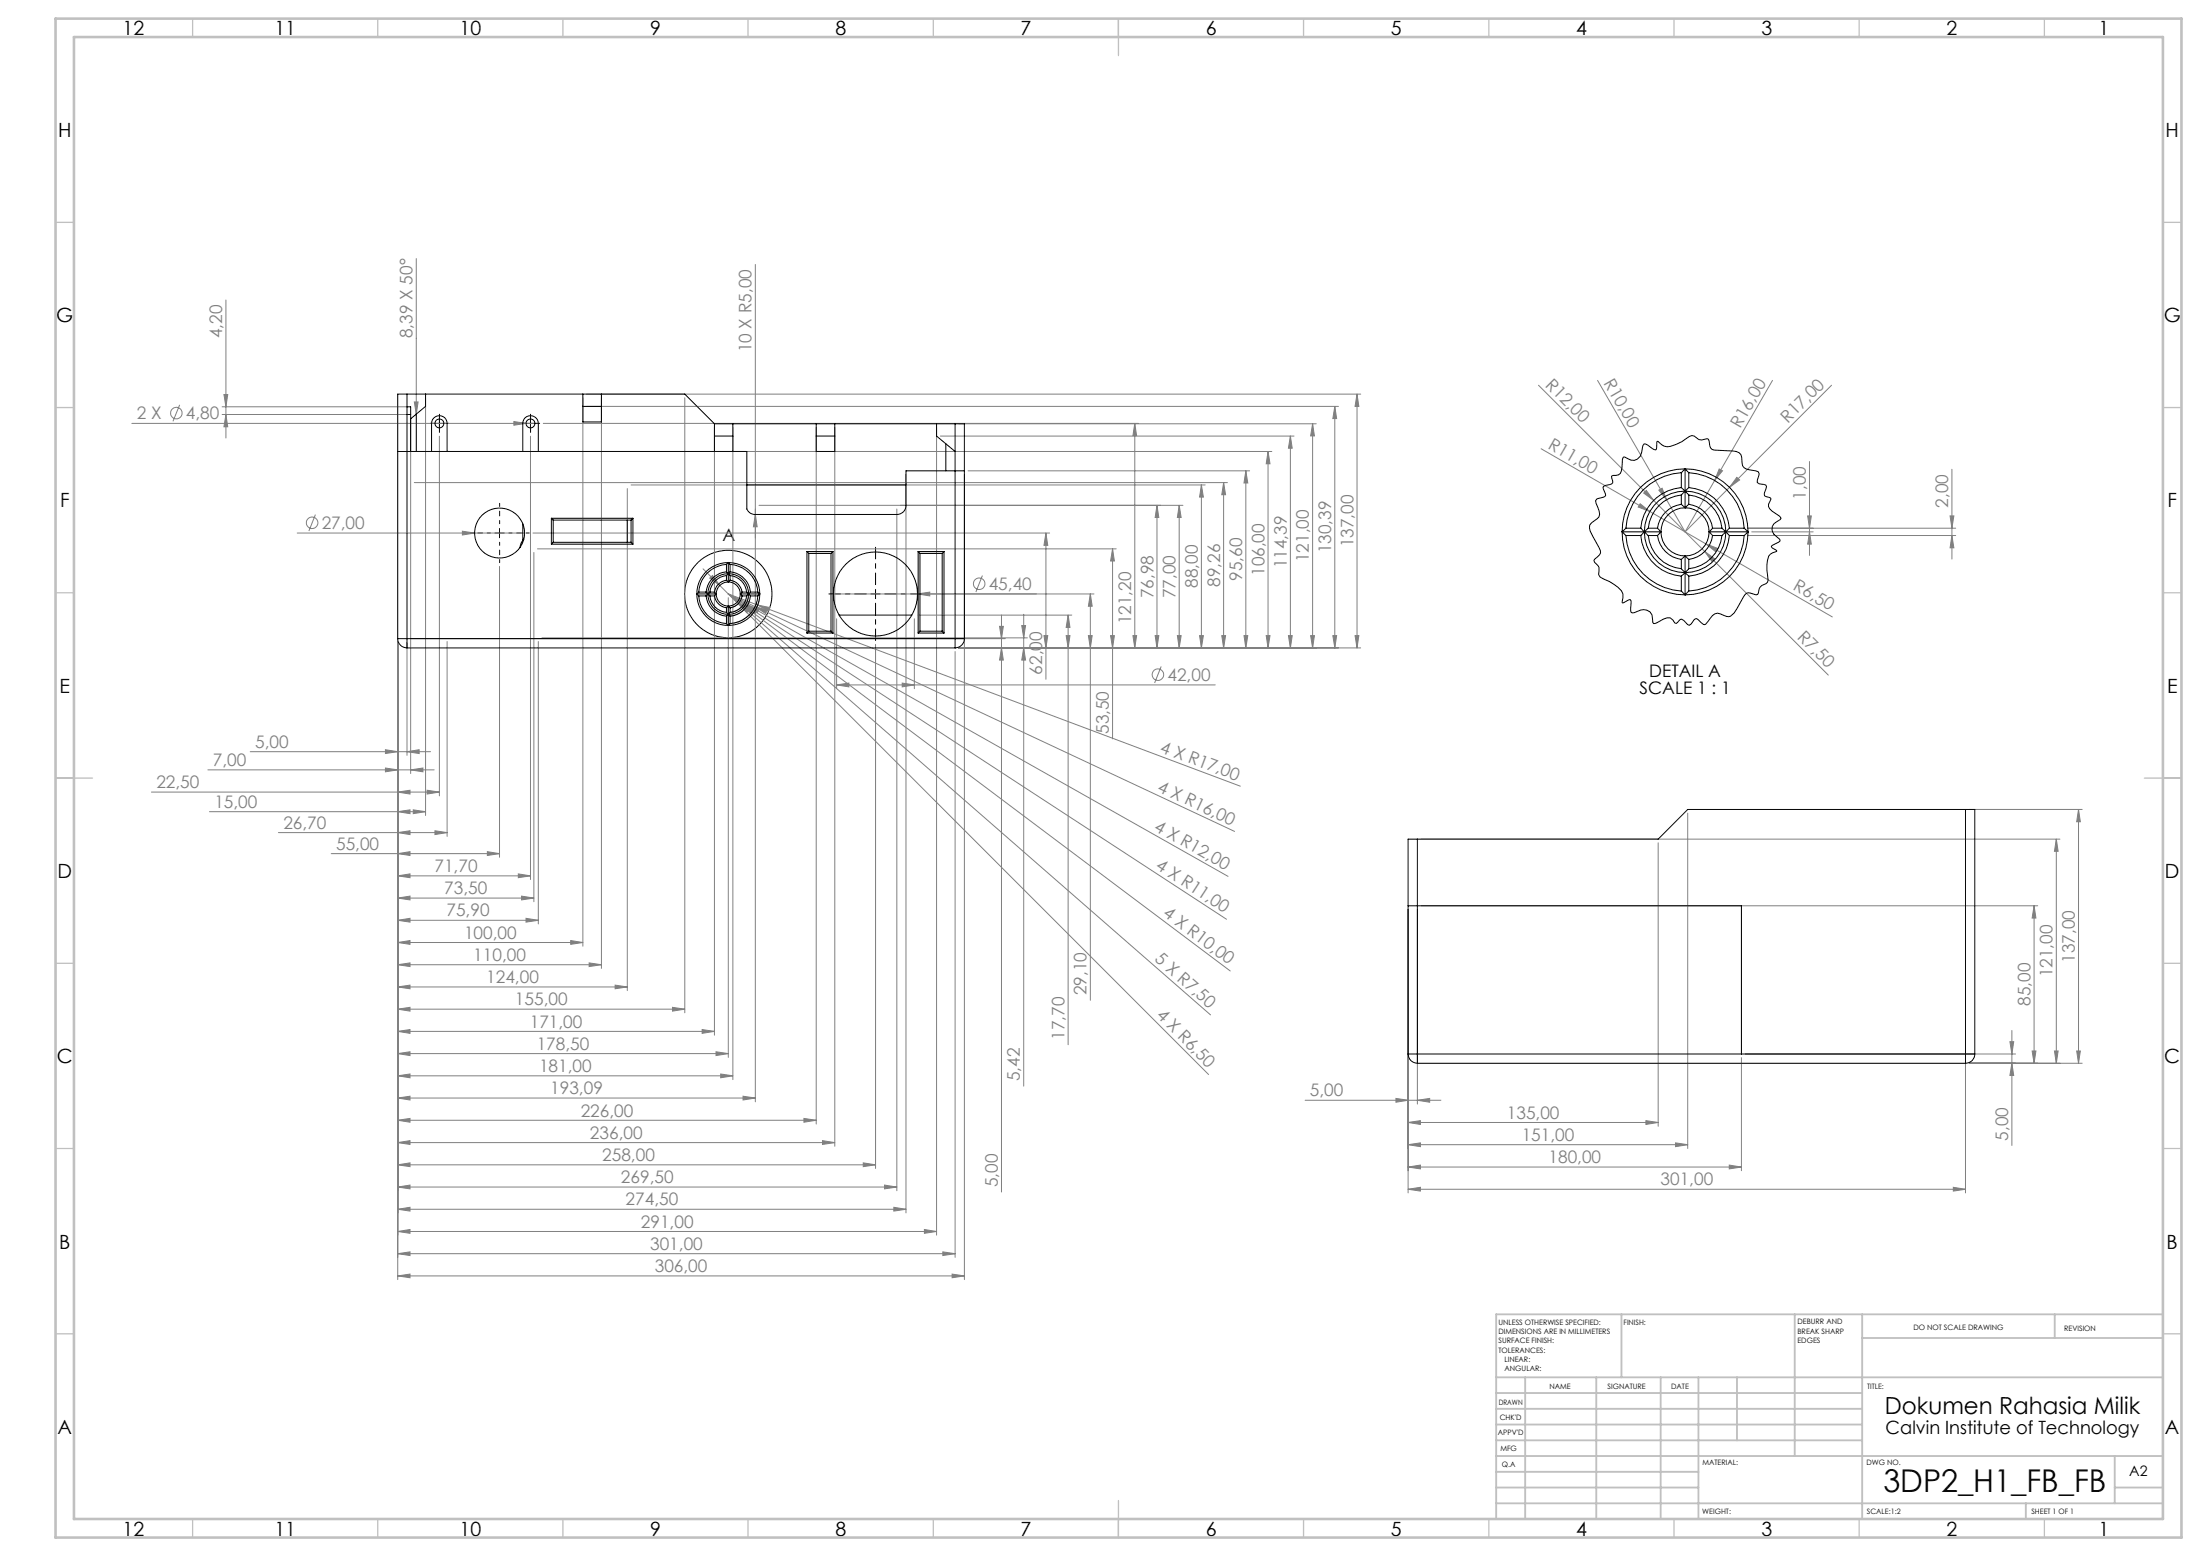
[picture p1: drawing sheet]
<svg xmlns="http://www.w3.org/2000/svg" width="594mm" height="420mm" viewBox="0 0 594 420" stroke-linecap="round" stroke-linejoin="round" font-family="sans-serif">
<g fill="none" stroke="#808080" stroke-width=".27">
<path d="M112.4 69.8v42M203.9 71.4v226M61 81v37.2M35.6 114.3h108.8M48.5 109.3l-1.8 4.4M60 109.8h49.9M60 111.9h49.9M60.5 106.5h1l-.5 3.3zM61 111.9l.5 3.3h-1zM110.9 112.9v95.9M111.9 108.5h1l-.5 3.3zM114.9 107.4v112.7"/>
<path d="M118.6 117.7v97.1M138.7 113.8l3.3 .5-3.3 .5zM143.2 117.7v119.7M146.7 114.3h160.7M157.4 107.4v148M158.4 109.7h203M158.4 106.4h209M162.4 107.4v154M184.9 107.4v166M192.9 115.4v164M197.9 115.4v176M220.4 115.4v188"/>
<path d="M225.4 115.4v194M252.9 115.4v218M253.9 117.7h95.5M258.9 114.4h96.5M306.4 114.3v60.6M306.4 114.3l.5 3.3h-1zM348.4 117.7v57.2M348.4 117.7l.5 3.3h-1zM354.4 114.4v60.5M354.4 114.4l.5 3.3h-1zM360.4 109.7v65.2M360.4 109.7l.5 3.3h-1z"/>
<path d="M366.4 106.4v68.5M366.4 106.4l.5 3.3h-1zM415.4 104l39.6 39.6M431.3 102.7l23.7 40.9M478.6 102.7l-15.6 27M494.5 104l-27.5 27.5M85.2 138.9l-1.8 4.5M110.9 121.9h232.5M111.9 130.3h219.5M169.4 131.9v135.5M170.4 130.9h155M203.9 138.9l.5 3.3h-1z"/>
<path d="M204.9 136.4h114.5M242.1 137.4v184M244.6 128.1v199.3M260.4 128.1v217.3M261.4 127.1h76M312.4 136.4v38.5M312.4 136.4l.5 3.3h-1zM318.4 136.4v38.5M318.4 136.4l.5 3.3h-1zM324.4 130.9v44M324.4 130.9l.5 3.3h-1zM330.4 130.3v44.6"/>
<path d="M330.4 130.3l.5 3.2h-1zM336.4 127.1v47.8M336.4 127.1l.5 3.3h-1zM342.4 121.9v53M342.4 121.9l.5 3.3h-1zM416.1 121.1l78.6 45.4M442.8 136l2.7 2.1-3.2-1.2zM443.8 133.1l.7-.7 2 2.7zM447.9 132.3l.9-.5 1.2 3.1zM463 129.7l-8 13.9M464.2 126.6l.9 .5-2.1 2.6zM467 131.5l-12 12.1"/>
<path d="M468.9 128.9l.8 .7-2.7 1.9zM488.1 139.3h1l-.5 3.3zM488.6 124.6v25.3M526.5 139.3h1l-.5 3.3zM527 126.7v24.2M80.3 143.9h61.3M124.8 143.4l3.3 .5-3.3 .5zM134.9 152.9v78.5M143.9 143.9h139.5M144.1 149.1v94.3M145.1 148.1h156.3M189.8 153.5l4.5 4.5"/>
<path d="M191.6 156.1l.8-.8 1.9 2.7zM194.3 158l132 132M265.3 155.3l-1.8 4.5M282.4 143.9v39.5M282.4 143.9l.5 3.3h-1zM300.4 148.1v51.3M300.4 148.1l.5 3.3h-1zM455 143.6l38.6 38.6M460.3 148.9l2.7 1.9-.8 .8zM460.6 146.8l3.1 1.2-.5 .9zM471.9 144.6h56.1M471.9 142.6h56.1"/>
<path d="M473 143.6h16.5M488.6 143.6l.5 3.3h-1zM527 144.6l.5 3.3h-1zM107.4 173.4v172M109.9 173.4v30.5M110.9 172.4h160.5M120.7 173.2v52.6M145.3 173.2v76.2M146.3 172.2h131.1M196.6 161.3v124.1M196.6 160.3l4 3.1M196.6 160.3l5.3 3"/>
<path d="M196.6 160.3l2.9 2.5M196.6 160.3l7.3 3.4M196.6 160.3l8 3M196.6 160.3l4.6 3.1M199.5 162.8l2.8 1.8-.7 .8zM199.5 162.8l127.3 111.1M200 162l-1.1 1.3-1.8 .8M200.6 163.4l3 1.5-.6 .8zM200.6 163.4l131.6 98.7M201.2 162.5a4.9 4.9 0 0 1-4.1 2.8M201.2 163.4l3.1 1.3-.6 .9zM201.2 163.4l130 84.7"/>
<path d="M201.9 163.3l3.1 1.2-.5 .9zM201.9 163.3l129.7 73.3M202 161.3l-.5 1.7-.9 1.1M202.3 162.4a6.1 6.1 0 0 1-5.2 3.9M203.9 163.7l3.2 1-.4 .9zM203.9 163.7l129.4 60.7M204.3 162.8a8.1 8.1 0 0 1-7.2 5.5M204.6 163.3l3.3 .7-.4 .9zM204.6 163.3l130.3 48.9M205.1 161.3l-.9 2.9M225.9 167v18.9M236.4 173.9v141.5"/>
<path d="M246.9 167v18.9M247.7 160.3l3.3-.5v1zM247.9 166h41.5M257.9 175.9v163.5M258.9 174.9h108.5M269.9 169.1h1l-.5 3.3zM270.4 166v155.8M270.4 174.9l.5 3.3h-1zM275.9 168.9h1l-.5 3.3zM276.4 165.8v127.4M276.4 174.9l.5 3.3h-1zM281.9 171.6h1l-.5 3.3z"/>
<path d="M287.9 171.6h1l-.5 3.3zM288.4 166v116M288.4 166l.5 3.4h-1zM293.9 171.6h1l-.5 3.3zM294.4 160.3v109.7M294.4 160.3l.5 3.3h-1zM295.4 160.3h-70.4M299.9 171.6h1l-.5 3.3zM305.9 171.6h1l-.5 3.3zM311.9 171.6h1l-.5 3.3zM313.5 179.9l-1.8 4.4M317.9 171.6h1l-.5 3.3z"/>
<path d="M323.9 171.6h1l-.5 3.3zM329.9 171.6h1l-.5 3.3zM335.9 171.6h1l-.5 3.3zM341.9 171.6h1l-.5 3.3zM347.9 171.6h1l-.5 3.3zM353.9 171.6h1l-.5 3.3zM359.9 171.6h1l-.5 3.3zM365.9 171.6h1l-.5 3.3zM225.9 184.9l3.3-.5v1zM225.9 184.9h102.2M243.6 184.4l3.3 .5-3.3 .5zM40.9 213.8h77.7"/>
<path d="M56.1 207.8h61.1M56.6 219.1h58.3M67.6 202.9h48.6M104.1 202.4l3.3 .5-3.3 .5zM104.1 207.3l3.3 .5-3.3 .5zM107.4 213.8l3.3-.5v1zM107.4 219.1l3.3-.5v1zM109.9 202.9l3.3-.5v1zM110.9 207.8l3.3-.5v1zM111.6 218.6l3.3 .5-3.3 .5zM115.3 213.3l3.3 .5-3.3 .5zM455.7 219.5v90.5"/>
<path d="M531.7 218.5h30.5M561.2 218.5l.5 3.3h-1zM561.2 218.5v68.5M75.2 224.7h45.5M89.4 230.4h45.5M107.4 224.7l3.3-.5v1.1zM107.4 230.4l3.3-.5v1zM107.4 236.4l3.3-.5v1zM107.4 236.4h35.8M117.4 224.2l3.3 .5-3.3 .6zM131.6 229.9l3.3 .5-3.3 .5zM139.9 235.9l3.3 .5-3.3 .5z"/>
<path d="M383.7 226.5h172.5M447.7 227.5v76.5M555.2 226.5l.5 3.3h-1zM555.2 226.5v60.5M107.4 242.4l3.3-.5v1zM107.4 248.4l3.3-.5v1zM107.4 254.4l3.3-.5v1zM107.4 242.4h36.7M107.4 248.4h37.9M107.4 254.4h50M140.8 241.9l3.3 .5-3.3 .5zM142 247.9l3.3 .5-3.3 .5z"/>
<path d="M154.1 253.9l3.3 .5-3.3 .5zM159.1 259.9l3.3 .5-3.3 .5zM380.2 245.5v76.5M382.7 245.5v52.5M383.7 244.5h166.5M549.2 244.5l.5 3.3h-1zM549.2 244.5v42.5M107.4 260.4l3.3-.5v1zM107.4 266.4l3.3-.5v1zM107.4 272.4l3.3-.5v1zM107.4 278.4l3.3-.5v1zM107.4 260.4h55"/>
<path d="M107.4 266.4h62M107.4 272.4h77.5M107.4 278.4h85.5M166.1 265.9l3.3 .5-3.3 .5zM181.6 271.9l3.3 .5-3.3 .5zM189.6 277.9l3.3 .5-3.3 .5zM543.2 278.1v31.1M107.4 284.4l3.3-.5v1zM107.4 290.4l3.3-.5v1zM107.4 296.4l3.3-.5v1zM107.4 284.4h89.2M107.4 290.4h90.5"/>
<path d="M107.4 296.4h96.5M193.3 283.9l3.3 .5-3.3 .5zM194.6 289.9l3.3 .5-3.3 .5zM200.6 295.9l3.3 .5-3.3 .5zM352.4 297h36.6M376.9 296.5l3.3 .5-3.3 .5zM382.7 297l3.3-.5v1zM470.2 285.5v30.5M471.2 284.5h73M530.7 285.5v36.5M531.7 287h30.5M542.7 281.2h1l-.5 3.3z"/>
<path d="M543.2 287l.5 3.3h-1zM548.7 283.7h1l-.5 3.3zM554.7 283.7h1l-.5 3.3zM560.7 283.7h1l-.5 3.3zM107.4 302.4l3.3-.5v1zM107.4 308.4l3.3-.5v1zM107.4 314.4l3.3-.5v1zM107.4 302.4h113M107.4 308.4h118M107.4 314.4h129M217.1 301.9l3.3 .5-3.3 .5zM222.1 307.9l3.3 .5-3.3 .5z"/>
<path d="M233.1 313.9l3.3 .5-3.3 .5zM238.8 319.9l3.3 .5-3.3 .5zM380.2 303l3.3-.5v1zM380.2 309l3.3-.5v1zM380.2 315l3.3-.5v1zM380.2 303h67.5M380.2 309h75.5M380.2 315h90M444.4 302.5l3.3 .5-3.3 .5zM452.4 308.5l3.3 .5-3.3 .5zM466.9 314.5l3.3 .5-3.3 .5zM107.4 320.4l3.3-.5v1z"/>
<path d="M107.4 326.4l3.3-.5v1zM107.4 332.4l3.3-.5v1zM107.4 338.4l3.3-.5v1zM107.4 320.4h134.7M107.4 326.4h137.2M107.4 332.4h145.5M107.4 338.4h150.5M241.3 325.9l3.3 .5-3.3 .5zM249.6 331.9l3.3 .5-3.3 .5zM254.6 337.9l3.3 .5-3.3 .5zM380.2 321l3.3-.5v1zM380.2 321h150.5"/>
<path d="M527.4 320.5l3.3 .5-3.3 .5zM107.4 344.4l3.3-.5v1zM107.4 344.4h153M257.1 343.9l3.3 .5-3.3 .5z"/>
<circle cx="47.6" cy="111.5" r="1.56"/>
<circle cx="84.3" cy="141.1" r="1.55"/>
<circle cx="264.4" cy="157.6" r="1.55"/>
<circle cx="312.6" cy="182.1" r="1.55"/>
</g>
<g fill="none" stroke="#000" stroke-width=".27">
<path d="M117.4 114.3h2.5M118.6 113v2.5M142 114.3h2.5M143.2 113v2.5M133.6 143.9h2.5M134.9 142.6v2.6M236.4 159.1v2.5M235.1 160.3h2.5"/>
<circle cx="196.6" cy="160.3" r="11.8"/>
</g>
<path d="M236.4 157.8v-10.1M233.9 160.3h-10.1M236.4 162.8v10.1M238.9 160.3h10.1" fill="none" stroke="#000" stroke-width=".27" stroke-dasharray="15.2 1.3 1.3 1.3" stroke-dashoffset="12.1"/>
<path d="M132.4 143.9h-5.5M134.9 141.4v-5.5M134.9 146.4v5.5M137.4 143.9h5.5" fill="none" stroke="#000" stroke-width=".27" stroke-dasharray="15.2 1.3 1.3 1.3" stroke-dashoffset="14.4"/>
<path d="M117.4 114.3h-1.2M118.7 113v-1.2M118.7 115.5v1.2M119.9 114.3h1.2M142 114.3h-1.2M143.3 113v-1.2M143.3 115.5v1.2M144.5 114.3h1.2" fill="none" stroke="#000" stroke-width=".27" stroke-dasharray="15.2 1.3 1.3 1.3"/>
<g fill="none" stroke="#c0c0c0" stroke-width=".35">
<path d="M52 5v5M102 5v5M152 5v5M202 5v5M252 5v5M302 5v10M352 5v5M402 5v5M452 5v5M502 5v5M552 5v5M15 60h5"/>
<path d="M584 60h5M15 110h5M584 110h5M15 160h5M584 160h5M15 210h10M579 210h10M15 260h5M584 260h5M15 310h5M584 310h5M15 360h5"/>
<path d="M584 360h5M52 410v5M102 410v5M152 410v5M202 410v5M252 410v5M302 405v10M352 410v5M402 410v5M452 410v5M502 410v5M552 410v5"/>
</g>
<g fill="none" stroke="#c0c0c0" stroke-width=".5">
<path d="M437.8 354.8v17M484.6 354.8v38.2M502.8 354.8v55.2M554.8 354.8v6.4M584 354.8h-180v55.2M404 371.8h180M404 376h98.8M411.8 371.8v38.2M431 371.8v38.2M448.4 371.8v38.2M458.6 371.8v38.2M469 371.8v17"/>
<path d="M502.8 361.2h81.2M404 388.8h98.8M404 384.5h98.8M404 380.3h98.8M404 397.3h54.6M404 393h180M571 393v12.8M404 405.8h180M404 401.5h54.6M547 405.8v4.2M571 401.5h13"/>
</g>
<path d="M15 5h574v410h-574zM20 10h564v400h-564z" fill="none" stroke="#c0c0c0" stroke-width=".7"/>
<g fill="#808080">
<path d="M447.9 132.3l.9-.5 1.2 3.1z"/>
<path d="M443.8 133.1l.7-.7 2 2.7z"/>
<path d="M442.8 136l2.7 2.1-3.2-1.2z"/>
<path d="M138.7 113.8l3.3 .5-3.3 .5z"/>
<path d="M124.8 143.4l3.3 .5-3.3 .5z"/>
<path d="M468.9 128.9l.8 .7-2.7 1.9z"/>
<path d="M464.2 126.6l.9 .5-2.1 2.6z"/>
<path d="M111.9 108.5h1l-.5 3.3z"/>
<path d="M203.9 138.9l.5 3.3h-1z"/>
<path d="M199.5 162.8l2.8 1.8-.7 .8z"/>
<path d="M200.6 163.4l3 1.5-.6 .8z"/>
<path d="M201.2 163.4l3.1 1.3-.6 .9z"/>
<path d="M460.6 146.8l3.1 1.2-.5 .9z"/>
<path d="M201.9 163.3l3.1 1.2-.5 .9z"/>
<path d="M203.9 163.7l3.2 1-.4 .9z"/>
<path d="M204.6 163.3l3.3 .7-.4 .9z"/>
<path d="M247.7 160.3l3.3-.5v1z"/>
<path d="M243.6 184.4l3.3 .5-3.3 .5zM225.9 184.9l3.3-.5v1z"/>
<path d="M104.1 202.4l3.3 .5-3.3 .5zM109.9 202.9l3.3-.5v1zM104.1 207.3l3.3 .5-3.3 .5zM110.9 207.8l3.3-.5v1zM107.4 213.8l3.3-.5v1zM115.3 213.3l3.3 .5-3.3 .5zM107.4 219.1l3.3-.5v1zM111.6 218.6l3.3 .5-3.3 .5zM107.4 224.7l3.3-.5v1.1zM117.4 224.2l3.3 .5-3.3 .6zM107.4 230.4l3.3-.5v1zM131.6 229.9l3.3 .5-3.3 .5zM107.4 236.4l3.3-.5v1zM139.9 235.9l3.3 .5-3.3 .5zM107.4 242.4l3.3-.5v1zM140.8 241.9l3.3 .5-3.3 .5zM107.4 248.4l3.3-.5v1zM142 247.9l3.3 .5-3.3 .5zM107.4 254.4l3.3-.5v1zM154.1 253.9l3.3 .5-3.3 .5zM107.4 260.4l3.3-.5v1zM159.1 259.9l3.3 .5-3.3 .5zM107.4 266.4l3.3-.5v1zM166.1 265.9l3.3 .5-3.3 .5zM107.4 272.4l3.3-.5v1zM181.6 271.9l3.3 .5-3.3 .5zM107.4 278.4l3.3-.5v1zM189.6 277.9l3.3 .5-3.3 .5zM107.4 284.4l3.3-.5v1zM193.3 283.9l3.3 .5-3.3 .5zM107.4 290.4l3.3-.5v1zM194.6 289.9l3.3 .5-3.3 .5zM107.4 296.4l3.3-.5v1zM200.6 295.9l3.3 .5-3.3 .5zM107.4 302.4l3.3-.5v1zM217.1 301.9l3.3 .5-3.3 .5zM107.4 308.4l3.3-.5v1zM222.1 307.9l3.3 .5-3.3 .5zM107.4 314.4l3.3-.5v1zM233.1 313.9l3.3 .5-3.3 .5zM107.4 320.4l3.3-.5v1zM238.8 319.9l3.3 .5-3.3 .5zM107.4 326.4l3.3-.5v1zM241.3 325.9l3.3 .5-3.3 .5zM107.4 332.4l3.3-.5v1zM249.6 331.9l3.3 .5-3.3 .5zM107.4 338.4l3.3-.5v1zM254.6 337.9l3.3 .5-3.3 .5zM107.4 344.4l3.3-.5v1zM257.1 343.9l3.3 .5-3.3 .5zM376.9 296.5l3.3 .5-3.3 .5zM382.7 297l3.3-.5v1zM380.2 303l3.3-.5v1zM444.4 302.5l3.3 .5-3.3 .5zM380.2 309l3.3-.5v1zM452.4 308.5l3.3 .5-3.3 .5zM380.2 315l3.3-.5v1zM466.9 314.5l3.3 .5-3.3 .5zM380.2 321l3.3-.5v1zM527.4 320.5l3.3 .5-3.3 .5z"/>
<path d="M270.4 174.9l.5 3.3h-1zM269.9 169.1h1l-.5 3.3zM276.4 174.9l.5 3.3h-1zM275.9 168.9h1l-.5 3.3zM281.9 171.6h1l-.5 3.3zM282.4 143.9l.5 3.3h-1zM287.9 171.6h1l-.5 3.3zM288.4 166l.5 3.4h-1zM293.9 171.6h1l-.5 3.3zM294.4 160.3l.5 3.3h-1zM299.9 171.6h1l-.5 3.3zM300.4 148.1l.5 3.3h-1zM305.9 171.6h1l-.5 3.3zM306.4 114.3l.5 3.3h-1zM311.9 171.6h1l-.5 3.3zM312.4 136.4l.5 3.3h-1zM317.9 171.6h1l-.5 3.3zM318.4 136.4l.5 3.3h-1zM323.9 171.6h1l-.5 3.3zM324.4 130.9l.5 3.3h-1zM329.9 171.6h1l-.5 3.3zM330.4 130.3l.5 3.2h-1zM335.9 171.6h1l-.5 3.3zM336.4 127.1l.5 3.3h-1zM341.9 171.6h1l-.5 3.3zM342.4 121.9l.5 3.3h-1zM347.9 171.6h1l-.5 3.3zM348.4 117.7l.5 3.3h-1zM353.9 171.6h1l-.5 3.3zM354.4 114.4l.5 3.3h-1zM359.9 171.6h1l-.5 3.3zM360.4 109.7l.5 3.3h-1zM365.9 171.6h1l-.5 3.3zM366.4 106.4l.5 3.3h-1zM543.2 287l.5 3.3h-1zM542.7 281.2h1l-.5 3.3zM548.7 283.7h1l-.5 3.3zM549.2 244.5l.5 3.3h-1zM554.7 283.7h1l-.5 3.3zM555.2 226.5l.5 3.3h-1zM560.7 283.7h1l-.5 3.3zM561.2 218.5l.5 3.3h-1zM527 144.6l.5 3.3h-1zM526.5 139.3h1l-.5 3.3zM488.6 143.6l.5 3.3h-1zM488.1 139.3h1l-.5 3.3z"/>
<path d="M60.5 106.5h1l-.5 3.3zM61 111.9l.5 3.3h-1z"/>
<path d="M191.6 156.1l2.7 1.9-1.9-2.7zM460.3 148.9l1.9 2.7 .8-.8z"/>
</g>
<g fill="none" stroke="#000" stroke-width=".27">
<path d="M109.9 109.8h1v2.1M109.9 106.4v66M109.9 111.9h1M110.9 111.9v10M112.4 111.8v10.1M114.9 106.4v3.3l-4 3.3M157.4 109.7h5M157.4 106.4v7.5h5v-7.5M192.9 114.4h67.5v58M192.9 114.4l-8-8h-77.5v66M192.9 117.7h5M192.9 114.4v7.5"/>
<path d="M197.9 114.4v7.5M220.4 114.4v7.5h5v-7.5M220.4 117.7h5M252.9 114.4v3.3l5 4.2M255.4 119.8v7.3M257.9 114.4v58M107.4 121.9h94.2v15.5a2.36 2.36 0 0 0 2.5 1.5h38a2.41 2.41 0 0 0 2.5-2.5v-9.3h15.8M116.5 121.9v-7.6a2.1 2.1 0 0 1 2.1-2.1 2.1 2.1 0 0 1 2.1 2.1v7.6M141.1 121.9v-7.6a2.1 2.1 0 0 1 2.1-2.1 2.1 2.1 0 0 1 2.1 2.1v7.6M148.9 139.9l.5 .5M148.9 139.9h22M148.9 139.9v7"/>
<path d="M170.9 139.9l-.5 .5M170.9 139.9v7M201.6 130.9h43M438.3 123.5l.4-.1a2.99 2.99 0 0 0 3.4 .5l.8-.8 .7-2.9 .3-.4 1 .3 1.2 1 .9 .3a2.84 2.84 0 0 0 .4-2.1l.3-.1a3.4 3.4 0 0 0 4.9 .7l2.7-1.5a1.7 1.7 0 0 1 2.7-.2l.7 .5 .8 .1 1.5-.4 .3 .2 .3 1.8a1.42 1.42 0 0 0 1.8 1.1l1.3 .1a11.4 11.4 0 0 1 4.9 .6l.4 .5 .3 .7 .1 1.6a1.87 1.87 0 0 0 1.9 1.8l2.4 .5a2.64 2.64 0 0 1-.2 2.3v.6l.4 .4 1.9 .3 .2 .4-.2 .8a1.55 1.55 0 0 0-.2 1.8 1.71 1.71 0 0 1 1.6 .8l-.2 .4a1.86 1.86 0 0 0 .4 2.9l2.4 1.6 .1 .4-.3 .3a2.63 2.63 0 0 0-2 3.3l.4 .7 1.6 1.5-.4 .6-1.9 1a1.23 1.23 0 0 0 1.2 1l.2 .4a2.98 2.98 0 0 0-2.5 2.5 15.4 15.4 0 0 0 .2 5.3l-.2 .5-.4 .4a2.37 2.37 0 0 0-2 2.5l-.2 .5-.4 .1a3.5 3.5 0 0 0-2.7-.4l-1.3 1.9a13.3 13.3 0 0 1-2.9 4.2 3.2 3.2 0 0 1-2.8-.6 2.13 2.13 0 0 0-2.7 1.2l-1.2 1.6-.4 .1-.3-.1-1.7-1.5h-.4l-1.2 1.4-.5 .4-.5-.2a2.38 2.38 0 0 0-1.9-1.4l-1.1 1.1-.4-.1a1.91 1.91 0 0 0-3.1-1.1 5.1 5.1 0 0 1-2.6 1.2l-.3-1.1a2.58 2.58 0 0 0-1.4-2.4 2.58 2.58 0 0 0-2.8 .3l-.7 .3-.9-.1-.1-1a3.2 3.2 0 0 0-.1-2.4l-1.9 .8-.3-.1a4.3 4.3 0 0 0-.2-3.1 15.2 15.2 0 0 0-5.8-3.7l-.4-.7 .1-1a2.29 2.29 0 0 0-1.2-2.3l-.1-.5 .3-.5a2.01 2.01 0 0 0 1.1-2.9l-2.5-4.6-.1-1.6 .5-.6a3.6 3.6 0 0 0 2.2-2.3l-1.1-3.7a3.4 3.4 0 0 1 2.3-1l.4-.4v-.4a2.38 2.38 0 0 1-.6-2l1.8-.5 .7-.5-.3-1.7 .4-.3a1.89 1.89 0 0 0 2.4-2.2l.1-2zM454 131.6l1 1M454 133.6a10 10 0 0 0-9 9M454 127.6a16 16 0 0 0-15 15M454 131.6a12 12 0 0 0-11 11M454 136.1l1 1M454 136.1a7.5 7.5 0 0 0-6.5 6.5M454 127.6v4M454 133.6v2.5"/>
<path d="M455 126.6l-1 1M455 132.6a11 11 0 0 0-11 11M455 132.6l-1 1M455 126.6a17 17 0 0 0-17 17M455 132.6a11 11 0 0 1 11 11M455 137.1a6.5 6.5 0 0 1 6.5 6.5M455 137.1a6.5 6.5 0 0 0-6.5 6.5M455 126.6l1 1M455 126.6a17 17 0 0 1 17 17M455 132.6l1 1M455 126.6v10.5M456 131.6l-1 1"/>
<path d="M456 131.6a12 12 0 0 1 10.9 11M456 133.6a10.1 10.1 0 0 1 8.9 9M456 136.1l-1 1M456 127.6a16 16 0 0 1 14.9 15M456 136.1a7.5 7.5 0 0 1 6.4 6.5M456 127.6v4M456 133.6v2.5M141.1 141.3v4.6M141.4 145.5a3.6 3.6 0 0 0-1 2.3M148.9 146.9h22M149.4 146.4l-.5 .5M149.4 140.4h21"/>
<path d="M149.4 140.4v6M149.4 146.4h21M169.4 140.4v6M170.4 146.4l.5 .5M170.4 140.4v6M188.7 159.8l-.6 .5M188.7 159.8h1.9M190.6 159.8l.5 .5M191.7 159.8l-.6 .5M191.7 159.8h1.2M192.9 159.8l.5 .5M196.1 154.4l.5 .5"/>
<path d="M196.1 155.3a5 5 0 0 0-4.4 4.5M196.1 152.3a7.9 7.9 0 0 0-7.4 7.5M196.1 154.4a6 6 0 0 0-5.5 5.4M196.1 156.6l.5 .5M196.1 156.6a3.7 3.7 0 0 0-3.2 3.2M196.1 152.3v2.1M196.1 155.3v1.3M196.6 151.8l-.5 .5M196.6 154.9a5.5 5.5 0 0 0-5.5 5.4M196.6 154.9l-.5 .4M196.6 151.8a8.5 8.5 0 0 0-8.5 8.5M196.6 154.9a5.5 5.5 0 0 1 5.5 5.4"/>
<path d="M196.6 157.1a3.3 3.3 0 0 1 3.3 3.2M196.6 157.1a3.3 3.3 0 0 0-3.2 3.2M196.6 151.8l.5 .5M196.6 151.8a8.6 8.6 0 0 1 8.5 8.5M196.6 154.9l.5 .4M196.6 151.8v5.3M197.1 154.4l-.5 .5M197.1 154.4a6 6 0 0 1 5.5 5.4M197.1 155.3a5 5 0 0 1 4.5 4.5M197.1 156.6l-.5 .5M197.1 152.3a8 8 0 0 1 7.5 7.5M197.1 156.6a3.7 3.7 0 0 1 3.2 3.2"/>
<path d="M197.1 152.3v2.1M197.1 155.3v1.3M200.3 159.8l-.4 .5M200.3 159.8h1.3M201.6 159.8l.5 .5M202.6 159.8l-.5 .5M202.6 159.8h2M204.6 159.8l.5 .5M217.9 148.9l.5 .5M217.9 148.9h7M217.9 148.9v22M218.4 149.4h6"/>
<path d="M218.4 149.4v21M224.4 149.4v21M224.9 148.9l-.5 .5M224.9 148.9v22M247.9 148.9l.5 .5M247.9 148.9h7M247.9 148.9v22M248.4 149.4h6M248.4 149.4v21M254.4 149.4v21M254.9 148.9l-.5 .5M254.9 148.9v22"/>
<path d="M438 143.6l1 1M438 143.6a17 17 0 0 0 17 17M438 143.6h10.5M439 142.6l-1 1M439 144.6a16 16 0 0 0 15 14.9M439 144.6h4M439 142.6h4M443 142.6l1 1M443 144.6a12 12 0 0 0 11 10.9M444 143.6l1 1M444 143.6a11 11 0 0 0 11 11M444 143.6l-1 1"/>
<path d="M445 142.6l-1 1M445 144.6a10 10 0 0 0 9 8.9M445 144.6h2.5M445 142.6h2.5M447.5 142.6l1 1M447.5 144.6a7.5 7.5 0 0 0 6.5 6.4M448.5 143.6l-1 1M448.5 143.6a6.5 6.5 0 0 0 6.5 6.5M454 153.5l1 1.1M454 159.5l1 1.1M454 151v2.5M454 155.5v4"/>
<path d="M455 150.1l-1 .9M455 154.6l1 .9M455 154.6l-1 .9M455 150.1l1 .9M455 150.1v10.5M456 153.5l-1 1.1M456 159.5l-1 1.1M456 151v2.5M456 155.5v4M461.5 143.6a6.5 6.5 0 0 1-6.5 6.5M461.5 143.6l.9 1M461.5 143.6h10.5"/>
<path d="M462.4 142.6l-.9 1M462.4 144.6a7.5 7.5 0 0 1-6.4 6.4M462.4 144.6h2.5M462.4 142.6h2.5M464.9 144.6a10.1 10.1 0 0 1-8.9 8.9M464.9 142.6l1.1 1M466 143.6l-1.1 1M466 143.6a11 11 0 0 1-11 11M466 143.6l.9 1M466.9 144.6a12.1 12.1 0 0 1-10.9 10.9M466.9 142.6l-.9 1M466.9 144.6h4"/>
<path d="M466.9 142.6h4M470.9 144.6a16 16 0 0 1-14.9 14.9M470.9 142.6l1.1 1M472 143.6l-1.1 1M472 143.6a17 17 0 0 1-17 17M107.4 172.4h2.5M107.4 172.4a2.53 2.53 0 0 0 2.5 2.5M109.9 172.4v2.5M109.9 172.4h148M109.9 174.9h148M188.1 160.3l.6 .5M188.1 160.3a8.4 8.4 0 0 0 8.5 8.5"/>
<path d="M188.1 160.3h5.3M188.7 160.8a7.9 7.9 0 0 0 7.4 7.5M188.7 160.8h1.9M190.6 160.8a6.1 6.1 0 0 0 5.5 5.5M191.1 160.3l.6 .5M191.1 160.3a5.4 5.4 0 0 0 5.5 5.5M191.1 160.3l-.5 .5M191.7 160.8a5 5 0 0 0 4.4 4.5M191.7 160.8h1.2M192.9 160.8a3.7 3.7 0 0 0 3.2 3.3M193.4 160.3l-.5 .5M193.4 160.3a3.3 3.3 0 0 0 3.2 3.3"/>
<path d="M196.1 165.3l.5 .5M196.1 168.3l.5 .5M196.1 164.1v1.2M196.1 166.3v2M196.6 163.6l-.5 .5M196.6 165.8l.5 .5M196.6 165.8l-.5 .5M196.6 163.6l.5 .5M196.6 163.6v5.2M197.1 165.3l-.5 .5M197.1 168.3l-.5 .5M197.1 164.1v1.2"/>
<path d="M197.1 166.3v2M199.9 160.3a3.3 3.3 0 0 1-3.3 3.3M199.9 160.3l.4 .5M199.9 160.3h5.2M200.3 160.8a3.7 3.7 0 0 1-3.2 3.3M200.3 160.8h1.3M201.6 160.8a5 5 0 0 1-4.5 4.5M202.1 160.3l-.5 .5M202.1 160.3a5.5 5.5 0 0 1-5.5 5.5M202.1 160.3l.5 .5M202.6 160.8a6 6 0 0 1-5.5 5.5M202.6 160.8h2"/>
<path d="M204.6 160.8a8 8 0 0 1-7.5 7.5M205.1 160.3l-.5 .5M205.1 160.3a8.5 8.5 0 0 1-8.5 8.5M217.9 170.9h7M218.4 170.4l-.5 .5M218.4 170.4h6M224.4 170.4l.5 .5M226.6 166h19.6M247.9 170.9h7M248.4 170.4l-.5 .5M248.4 170.4h6M254.4 170.4l.5 .5"/>
<path d="M257.9 172.4h2.5M257.9 172.4v2.5M260.4 172.4a2.53 2.53 0 0 1-2.5 2.5M530.7 218.5h2.5v66M530.7 218.5v66M530.7 218.5h-75l-8 8h-65M382.7 226.5h-2.5v58M382.7 226.5v58M380.2 244.5h90v40M380.2 284.5a2.53 2.53 0 0 0 2.5 2.5M380.2 284.5h2.5M382.7 284.5v2.5"/>
<path d="M382.7 284.5h148M382.7 287h148M530.7 284.5h2.5M530.7 284.5v2.5M533.2 284.5a2.47 2.47 0 0 1-2.5 2.5"/>
<circle cx="118.6" cy="114.3" r="1.2"/>
<circle cx="143.2" cy="114.3" r="1.2"/>
<circle cx="134.9" cy="143.9" r="6.8"/>
<circle cx="236.4" cy="160.3" r="11.3"/>
</g>
<text font-size="8.5" x="508.5" y="402.7">3DP2_H1_FB_FB</text>
<text font-size="6.3" x="508.9" y="381.7">Dokumen Rahasia Milik</text>
<g font-size="5.3">
<text x="33.1" y="9.5">12</text>
<text x="74.1" y="9.5">11</text>
<text x="124.1" y="9.5">10</text>
<text x="175.6" y="9.5">9</text>
<text x="225.6" y="9.5">8</text>
<text x="275.6" y="9.5">7</text>
<text x="325.6" y="9.5">6</text>
<text x="375.6" y="9.5">5</text>
<text x="425.6" y="9.5">4</text>
<text x="475.6" y="9.5">3</text>
<text x="525.6" y="9.5">2</text>
<text x="566.6" y="9.5">1</text>
<text x="15.7" y="37">H</text>
<text x="584.7" y="37">H</text>
<text x="15.2" y="87">G</text>
<text x="584.2" y="87">G</text>
<text x="16.2" y="137">F</text>
<text x="585.2" y="137">F</text>
<text x="16.1" y="187">E</text>
<text x="585.1" y="187">E</text>
<text x="15.5" y="237">D</text>
<text x="584.5" y="237">D</text>
<text x="15.4" y="287">C</text>
<text x="584.4" y="287">C</text>
<text x="16" y="337">B</text>
<text x="585" y="337">B</text>
<text x="15.5" y="387">A</text>
<text x="584.5" y="387">A</text>
<text x="33.1" y="414.5">12</text>
<text x="74.1" y="414.5">11</text>
<text x="124.1" y="414.5">10</text>
<text x="175.6" y="414.5">9</text>
<text x="225.6" y="414.5">8</text>
<text x="275.6" y="414.5">7</text>
<text x="325.6" y="414.5">6</text>
<text x="375.6" y="414.5">5</text>
<text x="425.6" y="414.5">4</text>
<text x="475.6" y="414.5">3</text>
<text x="525.6" y="414.5">2</text>
<text x="566.6" y="414.5">1</text>
</g>
<text font-size="4.9" x="509.1" y="387">Calvin Institute of Technology</text>
<g font-size="4.7" fill="#808080">
<text x="60" y="91.3" transform="rotate(-90 60 91.3)">4,20</text>
<text x="111.4" y="91.3" transform="rotate(-90 111.4 91.3)">8,39 X 50°</text>
<text x="202.9" y="95.1" transform="rotate(-90 202.9 95.1)">10 X R5,00</text>
<text x="417" y="104.2" transform="rotate(45 417 104.2)">R12,00</text>
<text x="432.9" y="103.3" transform="rotate(60 432.9 103.3)">R10,00</text>
<text x="36.9" y="113.2">2 X</text>
<text x="50.2" y="113.2">4,80</text>
<text x="469.8" y="115.8" transform="rotate(-60 469.8 115.8)">R16,00</text>
<text x="482.7" y="114.4" transform="rotate(-45 482.7 114.4)">R17,00</text>
<text x="417.7" y="120.9" transform="rotate(30 417.7 120.9)">R11,00</text>
<text x="487.6" y="134.9" transform="rotate(-90 487.6 134.9)">1,00</text>
<text x="526" y="137" transform="rotate(-90 526 137)">2,00</text>
<text x="86.9" y="142.8">27,00</text>
<text x="359.4" y="149.4" transform="rotate(-90 359.4 149.4)">130,39</text>
<text x="365.4" y="147.7" transform="rotate(-90 365.4 147.7)">137,00</text>
<text x="341.4" y="155.5" transform="rotate(-90 341.4 155.5)">106,00</text>
<text x="347.4" y="153.4" transform="rotate(-90 347.4 153.4)">114,39</text>
<text x="353.4" y="151.7" transform="rotate(-90 353.4 151.7)">121,00</text>
<text x="267" y="159.3">45,40</text>
<text x="311.4" y="161.4" transform="rotate(-90 311.4 161.4)">76,98</text>
<text x="317.4" y="161.4" transform="rotate(-90 317.4 161.4)">77,00</text>
<text x="323.4" y="158.7" transform="rotate(-90 323.4 158.7)">88,00</text>
<text x="329.4" y="158.4" transform="rotate(-90 329.4 158.4)">89,26</text>
<text x="335.4" y="156.8" transform="rotate(-90 335.4 156.8)">95,60</text>
<text x="483.9" y="159.1" transform="rotate(30 483.9 159.1)">R6,50</text>
<text x="305.4" y="168.6" transform="rotate(-90 305.4 168.6)">121,20</text>
<text x="485" y="172.2" transform="rotate(45 485 172.2)">R7,50</text>
<text x="281.4" y="182.1" transform="rotate(-90 281.4 182.1)">62,00</text>
<text x="315.2" y="183.8">42,00</text>
<text x="68.9" y="201.9">5,00</text>
<text x="299.4" y="198.1" transform="rotate(-90 299.4 198.1)">53,50</text>
<text x="313" y="202.9" transform="rotate(21 313 202.9)">4 X R17,00</text>
<text x="57.4" y="206.8">7,00</text>
<text x="42.2" y="212.8">22,50</text>
<text x="312.3" y="213.4" transform="rotate(25 312.3 213.4)">4 X R16,00</text>
<text x="57.9" y="218.1">15,00</text>
<text x="76.5" y="223.7">26,70</text>
<text x="311.4" y="224" transform="rotate(29 311.4 224)">4 X R12,00</text>
<text x="90.8" y="229.4">55,00</text>
<text x="117.3" y="235.4">71,70</text>
<text x="311.8" y="234.2" transform="rotate(33 311.8 234.2)">4 X R11,00</text>
<text x="120" y="241.4">73,50</text>
<text x="120.6" y="247.4">75,90</text>
<text x="313.8" y="247" transform="rotate(37 313.8 247)">4 X R10,00</text>
<text x="125.3" y="253.4">100,00</text>
<text x="127.8" y="259.4">110,00</text>
<text x="311.6" y="259.2" transform="rotate(41 311.6 259.2)">5 X R7,50</text>
<text x="554.2" y="263.8" transform="rotate(-90 554.2 263.8)">121,00</text>
<text x="560.2" y="259.8" transform="rotate(-90 560.2 259.8)">137,00</text>
<text x="131.3" y="265.4">124,00</text>
<text x="293.4" y="268.7" transform="rotate(-90 293.4 268.7)">29,10</text>
<text x="139" y="271.4">155,00</text>
<text x="312.1" y="274.3" transform="rotate(45 312.1 274.3)">4 X R6,50</text>
<text x="548.2" y="271.6" transform="rotate(-90 548.2 271.6)">85,00</text>
<text x="143" y="277.4">171,00</text>
<text x="287.4" y="280.7" transform="rotate(-90 287.4 280.7)">17,70</text>
<text x="144.9" y="283.4">178,50</text>
<text x="145.5" y="289.4">181,00</text>
<text x="275.4" y="291.9" transform="rotate(-90 275.4 291.9)">5,42</text>
<text x="148.6" y="295.4">193,09</text>
<text x="353.7" y="296">5,00</text>
<text x="156.8" y="301.4">226,00</text>
<text x="406.9" y="302">135,00</text>
<text x="159.3" y="307.4">236,00</text>
<text x="410.9" y="308">151,00</text>
<text x="542.2" y="307.9" transform="rotate(-90 542.2 307.9)">5,00</text>
<text x="162.6" y="313.4">258,00</text>
<text x="418.1" y="314">180,00</text>
<text x="167.7" y="319.4">269,50</text>
<text x="269.4" y="320.4" transform="rotate(-90 269.4 320.4)">5,00</text>
<text x="448.4" y="320">301,00</text>
<text x="168.9" y="325.4">274,50</text>
<text x="173" y="331.4">291,00</text>
<text x="175.5" y="337.4">301,00</text>
<text x="176.8" y="343.4">306,00</text>
</g>
<g font-size="4.7">
<text x="195.1" y="146.2">A</text>
<text x="445.3" y="182.8">DETAIL A</text>
<text x="442.7" y="187.3">SCALE 1 : 1</text>
</g>
<text font-size="3.9" x="574.9" y="398.5">A2</text>
<g font-size="2">
<text x="404.6" y="357.6">UNLESS OTHERWISE SPECIFIED:</text>
<text x="438.4" y="357.6">FINISH:</text>
<text x="485.3" y="357.5">DEBURR AND</text>
<text x="485.3" y="360">BREAK SHARP</text>
<text x="516.6" y="359">DO NOT SCALE DRAWING</text>
<text x="557.3" y="359.2">REVISION</text>
<text x="404.6" y="360.1">DIMENSIONS ARE IN MILLIMETERS</text>
<text x="404.6" y="362.6">SURFACE FINISH:</text>
<text x="404.6" y="365.1">TOLERANCES:</text>
<text x="485.3" y="362.5">EDGES</text>
<text x="406.2" y="367.6">LINEAR:</text>
<text x="406.2" y="370.1">ANGULAR:</text>
<text x="418.3" y="375">NAME</text>
<text x="434" y="374.9">SIGNATURE</text>
<text x="451.2" y="374.9">DATE</text>
<text x="504.1" y="374.9">TITLE:</text>
<text x="404.6" y="379.1">DRAWN</text>
<text x="404.9" y="383.3">CHK'D</text>
<text x="404.4" y="387.4">APPV'D</text>
<text x="405.1" y="391.8">MFG</text>
<text x="405.5" y="396">Q.A</text>
<text x="459.6" y="395.5">MATERIAL:</text>
<text x="504" y="395.5">DWG NO.</text>
<text x="459.6" y="408.5">WEIGHT:</text>
<text x="504.1" y="408.6">SCALE:1:2</text>
<text x="548.5" y="408.6">SHEET 1 OF 1</text>
</g>
</svg>
